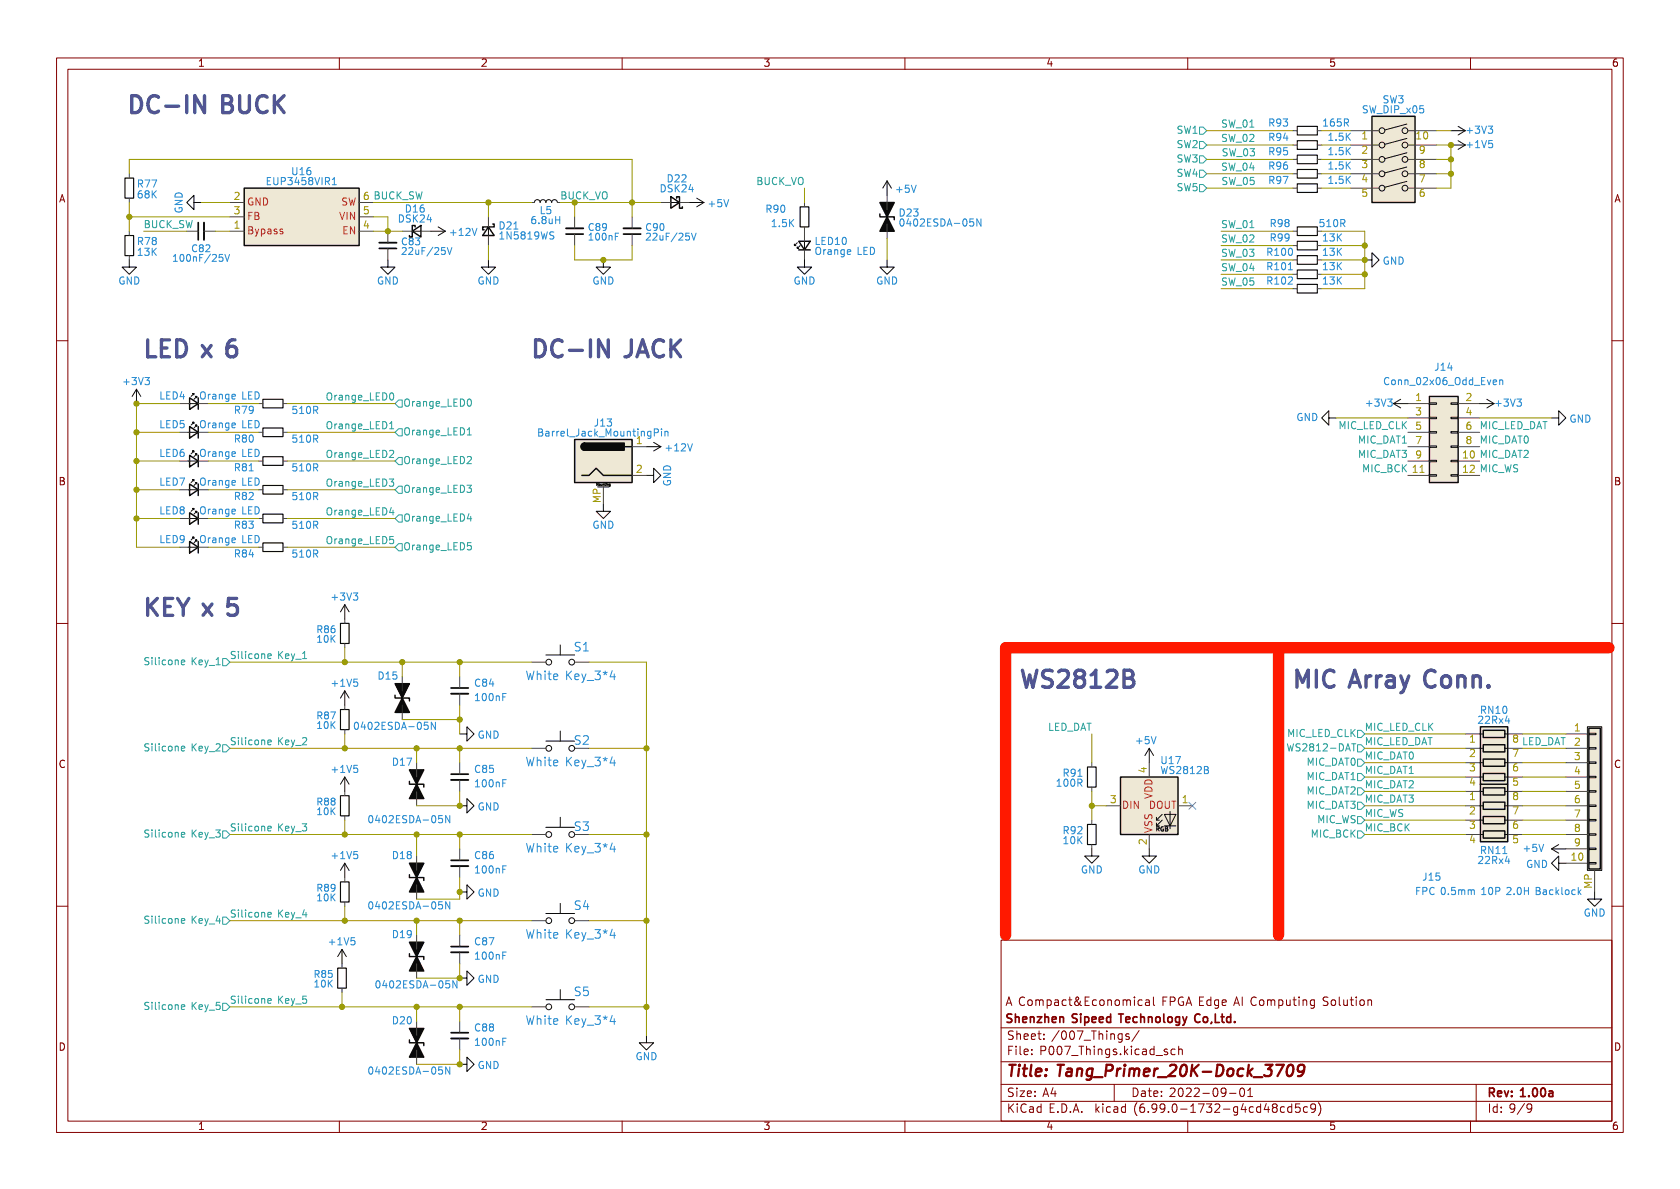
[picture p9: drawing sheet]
<svg xmlns="http://www.w3.org/2000/svg" width="297mm" height="210mm" viewBox="0 0 297 210" stroke-linecap="round" stroke-linejoin="round" font-family="sans-serif">
<g fill="none" stroke="#840000" stroke-width=".18">
<path d="M10 10.2h277v190.1h-277zM12 12.2h273v186.1h-273zM60 10.2v2M110 10.2v2M160 10.2v2M210 10.2v2M260 10.2v2M10 60.2h2M285 60.2h2M10 110.2h2M285 110.2h2M10 160.2h2"/>
<path d="M177 166.3h108v32h-108zM233.9 176.7l.9 .7-.1 .3-.2 .1-.6-.1M234.8 176.4l-.6-.1-.3 .3M235.5 176.9l.4-.1 .3 .3v.4l-.3 .3-.4-.1-.1-.2v-.4zM236.8 176.3v1.3l.2 .2M237.6 176.8l.1 .9 .3 .1 .2-.1M238.2 176.8v1M238.7 176.8h.6M238.9 176.3v1.3l.4 .2M239.8 176.3v.1M239.8 176.8v1M240.6 176.9l.3-.1 .3 .3v.4l-.3 .3-.3-.1-.2-.2v-.4z"/>
<path d="M241.9 176.9l.2-.1 .3 .1 .1 .9M241.9 176.8v1M285 160.2h2M60 198.3v2M110 198.3v2M160 198.3v2M177 194.8h108M177 191.8h108M177 187.8h108M177 181.8h108M185.8 193.4h1M186.5 192.9v1"/>
<path d="M197 191.8v3M198.4 182.8v1.2l-.3 .3-.3-.1M198.4 182.9l-.4-.1-.3 .3v.4l.1 .2h.6M199.6 182.9l-.3-.1-.3 .2 .1 .2 .5 .2v.3h-.6M201.4 182.2l-1.3 2M204.4 186.6h1.1M206.4 185.6l-.4-.1-.2 .2 .1 .2 .5 .2v.3h-.6M207.8 185.6l-.5-.1-.3 .3v.4l.2 .2h.6M208.4 185.6l.2-.1 .4 .1v.9M208.4 185v1.5M210 198.3v2M216.5 192.4l.2 .1a1.27 1.27 0 0 1-.2 1.3"/>
<path d="M216.8 193l-.3 .3M217.4 193.3h1.1M219.4 192.5l.1-.1a.81 .81 0 0 1 .6 .6 .81 .81 0 0 1-.3 .8l-.1 .1a.81 .81 0 0 1-.6-.6 .81 .81 0 0 1 .3-.8zM220.6 193.9h.9M220.6 192.8l.4-.4v1.5M223.9 195.1l-.4 1.1h1M224.2 195.7v1M225.2 195.8l-.2-.2 .2-.4 .5 .1 .1 .2-.3 .3M225.2 195.8l-.2 .3v.5l.2 .1 .5-.1 .1-.2-.1-.4-.2-.2M225.2 195.8h.3M227.1 195.8l-.4-.1-.3 .3v.4l.1 .2h.6M228.4 195.8l-.4-.1-.3 .3v.4l.1 .2h.6"/>
<path d="M228.4 195.2v1.5M229.8 195.2h-.7l-.1 .7 .2-.1h.5l.2 .3-.1 .5-.2 .1-.6-.1M231.2 195.8l-.5-.1-.2 .3v.4l.1 .2h.6M232.6 195.8l-.3 .3h-.4l-.2-.3 .2-.5 .4-.1 .2 .1a.99 .99 0 0 1-.3 1.4h-.3M233.1 195a1.72 1.72 0 0 1 0 2.3M260 198.3v2M261 191.8v6.5M269.5 195.1l-1.2 2M270.8 195.8l-.3 .3h-.2l-.3-.3 .1-.5 .4-.1 .3 .1a.99 .99 0 0 1-.4 1.4h-.3"/>
</g>
<path d="M215.9 179.8h.6M216.1 179.3v1.3l.4 .2M217.6 179.9l-.4-.1-.3 .3v.4l.1 .2h.6M217.6 179.3v1.5M218.3 180.7v.1M273.9 193h.6v.9M273.9 193.8h.6M274.5 193.3l-.6 .1" fill="none" stroke="#840000" stroke-width=".3"/>
<path d="M225.6 188.3h1.4l-1.1 2M227.8 188.5a.46 .46 0 0 1 .5-.2 .46 .46 0 0 1 .3 .4 1.15 1.15 0 0 1-.7 1.6l-.2-.1a1.54 1.54 0 0 1 .1-1.7zM230.6 189.1a.64 .64 0 0 1-1.1 .2v-.6a.64 .64 0 0 1 1.1-.2 1.47 1.47 0 0 1-.7 1.8h-.4" fill="none" stroke="#840000" stroke-width=".4"/>
<g fill="none" stroke="#0a0a0a" stroke-width=".18">
<path d="M34.3 35.8v-1.3l-1.3 1.3 1.3 1.3v-1.3h1.3M94.5 35.8a.51 .51 0 0 1 .5-.5 .51 .51 0 0 1 .5 .5 .51 .51 0 0 1 .5-.5 .51 .51 0 0 1 .5 .5 .51 .51 0 0 1 .5-.5 .51 .51 0 0 1 .5 .5 .51 .51 0 0 1 .5-.5 .51 .51 0 0 1 .6 .5M118.6 35.8h1.5M121.9 35.8h2.6M123.2 35l1.3 .8M124.5 35.8l-1.3 .8M156.8 32v2.5M156.8 37.1v2.5M156.8 32l-.7 1.3M156.8 32l.8 1.3M248.7 32.1l-3.8 1M248.7 29.5l-3.8 1.1"/>
<path d="M248.7 27l-3.8 1.1M248.7 24.5l-3.8 1M248.7 21.9l-3.8 1.1M256.5 23.1h2.6M256.5 25.6h2.6M257.8 22.3l1.3 .8M257.8 24.9l1.3 .7M259.1 23.1l-1.3 .8M259.1 25.6l-1.3 .8M22.9 46v1.2h1.2l-1.2 1.3-1.3-1.3h1.3M68.6 46v1.2h1.2l-1.2 1.3-1.3-1.3h1.3M72.9 40.9h1.5"/>
<path d="M76.2 40.9h2.5M77.5 40.1l1.2 .8M78.7 40.9l-1.2 .8M86.4 46v1.2h1.2l-1.2 1.3-1.3-1.3h1.3M86.4 40.1v1.6M106.7 46v1.2h1.2l-1.2 1.3-1.3-1.3h1.3M141 42.9l-.5 .5v-.2v.2h.2M141.5 43.4l-.5 .5v-.2v.2h.2M142.2 46v1.2h1.3l-1.3 1.3-1.2-1.3h1.2M142.2 42.4v1.8M156.8 46v1.2h1.3l-1.3 1.3-1.2-1.3h1.2M241.3 46h1.3v-1.3l1.2 1.3-1.2 1.2v-1.2"/>
<path d="M24.1 68.8l-.7 1.3M24.1 68.8v2.6M24.1 68.8l.8 1.3M33.3 71.4h1.8M33.3 76.4h1.8M34.3 74.9v-.2h-.3h.3l-.5 .5M34.3 69.8v-.2h-.3h.3l-.5 .5M34.8 75.4v-.2h-.3h.3l-.5 .5M34.8 70.4v-.3h-.3h.3l-.5 .5M114.3 79h2.5M115.6 78.2l1.2 .8M116.8 79l-1.2 .8"/>
<path d="M234.9 73.9v-1.3l-1.2 1.3 1.2 1.3v-1.3h1.3M246.4 71.4l1.2 .7M246.4 71.4h2.5M247.6 70.6l-1.2 .8M252.7 78.9h1.3v.2h-1.3zM252.7 76.3h1.3v.3h-1.3zM252.7 73.8h1.3v.2h-1.3zM252.7 71.2h1.3v.3h-1.3zM256.5 78.9h1.3v.2h-1.3zM256.5 76.3h1.3v.3h-1.3zM256.5 73.8h1.3v.2h-1.3zM256.5 71.2h1.3v.3h-1.3z"/>
<path d="M261.6 71.4h2.6M262.9 70.6l1.3 .8M264.2 71.4l-1.3 .7M274.3 73.9h1.3v-1.3l1.3 1.3-1.3 1.3v-1.3M33.3 96.8h1.8M33.3 91.7h1.8M33.3 81.5h1.8M33.3 86.6h1.8M34.3 95.2v-.2h-.3h.3l-.5 .5M34.3 90.2v-.3h-.3h.3l-.5 .5M34.3 80v-.2h-.3h.3l-.5 .5M34.3 85.1v-.3h-.3h.3l-.5 .5"/>
<path d="M34.8 95.8v-.3h-.3h.3l-.5 .5M34.8 90.7v-.3h-.3h.3l-.5 .5M34.8 80.5v-.2h-.3h.3l-.5 .5M34.8 85.6v-.3h-.3h.3l-.5 .5M105.7 86.1h2M106.7 89.1v1.3h1.2l-1.2 1.3-1.3-1.3h1.3M107.8 85.9h.1M107.8 85.6h.1M107.9 85.9l-.1 .1M107.9 85.6v.3M107.9 85.9h.1M107.9 85.8l-.1 .1"/>
<path d="M114.3 84.1h1.3v-1.3l1.2 1.3-1.2 1.2v-1.2M252.7 83.9h1.3v.3h-1.3zM252.7 81.4h1.3v.3h-1.3zM256.5 83.9h1.3v.3h-1.3zM256.5 81.4h1.3v.3h-1.3zM61 106.9v2.6M61 106.9l-.8 1.3M61 106.9l.7 1.3M96.5 115.8h5.1M99.1 114v1.8M61 122.2v2.5M61 137.4v2.5"/>
<path d="M61 137.4l-.8 1.3M61 137.4l.7 1.3M61 122.2l-.8 1.2M61 122.2l.7 1.2M71.1 122.2v2.5M73.7 137.4v2.5M81.3 129.8h1.2v-1.3l1.3 1.3-1.3 1.3v-1.3M96.5 131.1h5.1M99.1 129.3v1.8M203.2 132.3l-.8 1.3M203.2 132.3v2.6M203.2 132.3l.8 1.3"/>
<path d="M261.6 139.9h.7M261.6 129.8h.7M261.6 132.3h.7M261.6 134.9h.7M261.6 137.4h.7M266.1 139.9h.6M266.1 129.8h.6M266.1 132.3h.6M266.1 134.9h.6M266.1 137.4h.6M280.7 128.5h2.5v25.4h-2.5zM280.9 139.8h1.3v.3h-1.3z"/>
<path d="M280.9 137.3h1.3v.2h-1.3zM280.9 134.7h1.3v.3h-1.3zM280.9 132.2h1.3v.3h-1.3zM280.9 129.7h1.3v.2h-1.3zM61 152.6l-.8 1.3M61 152.6v2.6M61 152.6l.7 1.3M73.7 153.9v2.6M81.3 142.5h1.2v-1.3l1.3 1.3-1.3 1.3v-1.3M81.3 157.7h1.2v-1.2l1.3 1.2-1.3 1.3v-1.3M96.5 146.3h5.1M99.1 144.5v1.8"/>
<path d="M99.1 159.8v1.7M193 150.1v1.3h1.3l-1.3 1.2-1.2-1.2h1.2M203.2 150.1v1.3h1.3l-1.3 1.2-1.3-1.2h1.3M204.5 145h.5M205.5 145l-1 1v-.5M205.5 144l-1 1v-.5M205.9 144h2l-1 2zM205.9 146h2M206.9 143.5v3.1M261.6 142.5h.7M261.6 145h.7M261.6 147.6h.7"/>
<path d="M266.1 142.5h.6M266.1 145h.6M266.1 147.6h.6M274.3 150.1l1.3 .8M274.3 150.1h2.6M275.6 152.6v-1.2l-1.3 1.2 1.3 1.3v-1.3h1.3M275.6 149.3l-1.3 .8M280.9 152.5h1.3v.3h-1.3zM280.9 150h1.3v.2h-1.3zM280.9 147.4h1.3v.3h-1.3zM280.9 144.9h1.3v.3h-1.3zM280.9 142.4h1.3v.2h-1.3z"/>
<path d="M281.9 157.7v1.3h1.3l-1.3 1.3-1.2-1.3h1.2M60.5 167.9l-.8 1.3M60.5 167.9v2.5M60.5 167.9l.7 1.3M73.7 167.9v2.5M81.3 173h1.2v-1.3l1.3 1.3-1.3 1.2v-1.2M96.5 161.5h5.1M96.5 176.8h5.1M99.1 175v1.8M73.7 183.1v2.6M81.3 188.2h1.2v-1.3l1.3 1.3-1.3 1.3v-1.3M114.3 183.1v1.3h1.3l-1.3 1.3-1.3-1.3h1.3"/>
<circle cx="244.3" cy="33.3" r=".51"/>
<circle cx="244.3" cy="28.2" r=".51"/>
<circle cx="244.3" cy="30.7" r=".51"/>
<circle cx="244.3" cy="23.1" r=".51"/>
<circle cx="244.3" cy="25.6" r=".51"/>
<circle cx="248.4" cy="25.6" r=".51"/>
<circle cx="248.4" cy="23.1" r=".51"/>
<circle cx="248.4" cy="28.2" r=".51"/>
<circle cx="248.4" cy="30.7" r=".51"/>
<circle cx="248.4" cy="33.3" r=".51"/>
<circle cx="97" cy="117.1" r=".51"/>
<circle cx="101.1" cy="117.1" r=".51"/>
<circle cx="97" cy="132.3" r=".51"/>
<circle cx="101.1" cy="132.3" r=".51"/>
<circle cx="97" cy="147.6" r=".51"/>
<circle cx="101.1" cy="147.6" r=".51"/>
<circle cx="97" cy="178" r=".51"/>
<circle cx="97" cy="162.8" r=".51"/>
<circle cx="101.1" cy="162.8" r=".51"/>
<circle cx="101.1" cy="178" r=".51"/>
</g>
<g fill="none" stroke="#0a0a0a" stroke-width=".25">
<path d="M43.2 33.3h20.3v10.1h-20.3zM87.1 39.6h.3v.5h-2.1v.5h.3M118.6 34.8l1.5 1-1.5 1zM119.6 35v-.2h.5v2h.5v-.2M155.6 37.8v.5h2.5v.6M242.6 20.6h7.6v15.2h-7.6zM72.9 40.9l1.5-1v2zM73.4 40.1v-.2h-.5v2h-.5v-.2M86.4 40.1l1 1.6h-2.1zM141.2 42.7h2.1l-1.1 1.5zM141.2 44.2h2.1M33.5 75.4l1.6 1-1.6 1.1z"/>
<path d="M33.5 70.4l1.6 1-1.6 1zM35.1 70.4v2M35.1 75.4v2.1M101.6 77.7h10.2v7.6h-10.2zM103.4 78.4a.64 .64 0 0 0-.7 .6 .64 .64 0 0 0 .7 .6M110.5 79h1.3M252.7 70.1h5.1v15.2h-5.1zM33.5 95.8l1.6 1-1.6 1zM33.5 90.7l1.6 1-1.6 1zM33.5 80.5l1.6 1-1.6 1zM33.5 85.6l1.6 1-1.6 1zM35.1 80.5v2"/>
<path d="M35.1 85.6v2M35.1 90.7v2M35.1 95.8v2M102.9 84.1h1.2l1.3-1.3 1.3 1.3h5.1M69.8 122.9v.5h2.6v.5M72.4 138.2v.5h2.5v.5M198.1 137.4h10.2v10.2h-10.2zM261.7 138.7h4.9v10.1h-4.9zM261.7 128.5h4.9v10.2h-4.9zM262.3 139.3h3.8v1.3h-3.8zM262.3 129.2h3.8v1.2h-3.8zM262.3 131.7h3.8v1.3h-3.8z"/>
<path d="M262.3 134.2h3.8v1.3h-3.8zM262.3 136.8h3.8v1.2h-3.8zM280.9 128.8h2.1v24.9h-2.1zM72.4 154.7v.5h2.5v.5M262.3 141.9h3.8v1.2h-3.8zM262.3 144.4h3.8v1.3h-3.8zM262.3 146.9h3.8v1.3h-3.8zM72.4 168.7v.5h2.5v.5M72.4 183.9v.5h2.5v.5"/>
</g>
<g fill="none" stroke="#493f36" stroke-width=".18">
<path d="M22.9 30.7v.8M22.9 35v.8M40.6 35.8h2.6M40.6 38.3h2.6M63.5 35.8h2.5M63.5 38.3h2.5M86.4 38.3v1.8M94 35.8h.5M98.6 35.8h.5M101.6 38.3v2.1M111.8 38.3v2.1M116.8 35.8h1.8"/>
<path d="M120.1 35.8h1.8M142.2 35.8v.8M156.8 34.5v2.6M156.8 39.6v2.6M228.6 23.1h.8M228.6 25.6h.8M228.6 28.2h.8M228.6 30.7h.8M228.6 33.3h.8M232.9 23.1h.8M232.9 25.6h.8M232.9 28.2h.8"/>
<path d="M232.9 30.7h.8M232.9 33.3h.8M238.8 23.1h5M238.8 25.6h5M238.8 28.2h5M238.8 30.7h5M238.8 33.3h5M248.9 23.1h5.1M248.9 25.6h5.1M248.9 28.2h5.1M248.9 30.7h5.1M248.9 33.3h5.1"/>
<path d="M22.9 40.9v.8M22.9 45.2v.8M33 40.9h2.1M36.1 40.9h2M40.6 40.9h2.6M63.5 40.9h2.5M68.6 40.9v2M68.6 43.9v2.1M71.1 40.9h1.8M74.4 40.9h1.8M86.4 41.7v1.7M101.6 41.4v2"/>
<path d="M111.8 41.4v2M142.2 40.1v2.6M142.2 44.2v1.8M228.6 48.5h.8M228.6 40.9h.8M228.6 46h.8M228.6 43.4h.8M228.6 51h.8M232.9 48.5h.8M232.9 46h.8M232.9 43.4h.8M232.9 51h.8"/>
<path d="M31.7 71.4h1.8M31.7 76.4h1.8M45.7 71.4h.8M45.7 76.4h.8M50 71.4h.8M50 76.4h.8M111.8 79h2.5M248.9 71.4h3.8M248.9 73.9h3.8M248.9 76.4h3.8M248.9 79h3.8M257.8 71.4h3.8"/>
<path d="M257.8 73.9h3.8M257.8 76.4h3.8M257.8 79h3.8M31.7 96.8h1.8M31.7 81.5h1.8M31.7 91.7h1.8M31.7 86.6h1.8M45.7 96.8h.8M45.7 81.5h.8M45.7 91.7h.8M45.7 86.6h.8M50 96.8h.8"/>
<path d="M50 81.5h.8M50 91.7h.8M50 86.6h.8M106.7 86.1v3M111.8 84.1h2.5M248.9 81.5h3.8M248.9 84.1h3.8M257.8 81.5h3.8M257.8 84.1h3.8M61 109.5v.7M61 113.8v.7M71.1 119.6v2.6"/>
<path d="M81.3 119.6v2.1M94 117.1h2.5M101.6 117.1h2.5M61 124.7v.8M61 129v.8M61 139.9v.8M71.1 124.7v2.5M73.7 134.9v2.5M73.7 139.9v2.6M81.3 122.7v2M81.3 134.9v2M81.3 137.9v2"/>
<path d="M94 132.3h2.5M193 134.9v.7M193 139.2v.7M203.2 134.9v2.5M259.1 132.3h2.5M259.1 129.8h2.5M259.1 134.9h2.5M259.1 137.4h2.5M259.1 139.9h2.5M266.7 132.3h2.5M266.7 129.8h2.5M266.7 134.9h2.5"/>
<path d="M266.7 137.4h2.5M266.7 139.9h2.5M276.9 132.3h4M276.9 129.8h4M276.9 134.9h4M276.9 137.4h4M276.9 139.9h4M61 144.3v.7M61 155.2v.8M61 159.5v.8M73.7 151.4v2.5M73.7 156.5v2.5"/>
<path d="M81.3 150.1v2M81.3 153.2v2M94 147.6h2.5M193 145v.8M193 149.3v.8M195.6 142.5h2.5M203.2 147.6v2.5M208.3 142.5h2.5M259.1 147.6h2.5M259.1 142.5h2.5M259.1 145h2.5M266.7 147.6h2.5"/>
<path d="M266.7 142.5h2.5M266.7 145h2.5M276.9 147.6h4M276.9 152.6h4M276.9 142.5h4M276.9 145h4M276.9 150.1h4M281.9 153.9v3.8M60.5 170.4v.8M60.5 174.7v.8M73.7 165.3v2.6M73.7 170.4v2.6"/>
<path d="M81.3 165.3v2.1M81.3 168.4v2M94 162.8h2.5M94 178h2.5M101.6 162.8h2.5M101.6 178h2.5M73.7 180.6v2.5M73.7 185.7v2.5M81.3 180.6v2M81.3 183.6v2.1"/>
</g>
<g fill="none" stroke="#0a0a0a" stroke-width=".2">
<path d="M22.1 31.5h1.5v3.5h-1.5zM141.5 36.6h1.5v3.5h-1.5zM229.4 30h3.5v1.5h-3.5zM229.4 32.5h3.5v1.5h-3.5zM229.4 24.9h3.5v1.5h-3.5zM229.4 22.3h3.5v1.6h-3.5zM229.4 27.4h3.5v1.6h-3.5zM22.1 41.7h1.5v3.5h-1.5zM229.4 47.7h3.5v1.6h-3.5zM229.4 40.1h3.5v1.6h-3.5zM229.4 45.2h3.5v1.5h-3.5zM229.4 42.7h3.5v1.5h-3.5z"/>
<path d="M229.4 50.3h3.5v1.5h-3.5zM46.5 70.6h3.5v1.5h-3.5zM46.5 75.7h3.5v1.5h-3.5zM46.5 80.8h3.5v1.5h-3.5zM46.5 90.9h3.5v1.6h-3.5zM46.5 85.8h3.5v1.6h-3.5zM46.5 96h3.5v1.5h-3.5zM60.2 110.2h1.5v3.6h-1.5zM60.2 125.5h1.5v3.5h-1.5zM192.3 135.6h1.5v3.6h-1.5zM60.2 140.7h1.5v3.6h-1.5zM60.2 156h1.5v3.5h-1.5z"/>
<path d="M192.3 145.8h1.5v3.5h-1.5zM59.7 171.2h1.5v3.5h-1.5z"/>
</g>
<g fill="none" stroke="#268bd2" stroke-width=".18">
<path d="M58.8 32.7h.7M159.2 39v.7l.3 .3M172.7 38.7l.7 1.3v-1.3M30.7 46.2h.7M31 45l-.3 .3M40.6 45l-.4 1.2M71.8 44.3l-.7 .7h.7M79.9 43.8l-.4 1.2M114.9 41.8l-.6 .7h.7M123.1 41.2l-.4 1.3M95.2 76.4h.5M95.7 75.8h-.5v1.3h.5"/>
<path d="M117 75.8v.2M117 76.3v.8M117.6 76.3v.8M117.6 76.4l.1-.1h.3l.1 .8M265.2 67.2v.8M265.2 67.3l.1-.1h.3l.1 .8M107.9 119.7h.9M108.6 119.2v1M63.1 127.7a.68 .68 0 0 0-.5 .6 .68 .68 0 0 0 .5 .7M76.3 127.7l.7 1.3v-1.3M107.9 134.9h.9M108.6 134.4v1"/>
<path d="M65.6 159.5a.68 .68 0 0 0-.4 .6 .68 .68 0 0 0 .4 .6M65.6 144.2a.68 .68 0 0 0-.4 .7 .68 .68 0 0 0 .4 .6M78.8 159.5l.7 1.2v-1.2M78.8 144.2l.7 1.3v-1.3M107.9 150.2h.9M108.6 149.7v1M250.5 157.5h.4M251.1 156.9h-.6v1.3M251.6 157.6h.5M252.1 156.9h-.5v1.3M278.5 157.4l-.4-.1-.2 .3 .1 .5h.5M279.1 156.9v1.3"/>
<path d="M279.2 157.7l.3 .5M279.5 157.3l-.4 .5M66.9 173.4a.68 .68 0 0 0-.5 .7 .68 .68 0 0 0 .5 .6M80.1 173.4l.7 1.3v-1.3M107.9 165.4h.9M108.6 164.9v1M65.6 188.7a.68 .68 0 0 0-.4 .6 .68 .68 0 0 0 .4 .6M78.8 188.7l.7 1.2v-1.2M107.9 180.6h.9M108.6 180.1v1"/>
</g>
<path d="M36.1 39.4v3M67.1 42.9h3M100.1 40.4h3M110.2 40.4h3.1M79.8 122.7h3M79.8 137.9h3M79.8 153.2h3M79.8 168.4h3M79.8 183.6h3" fill="none" stroke="#0a0a0a" stroke-width=".33"/>
<path d="M35.1 39.4v3M67.1 43.9h3M100.1 41.4h3M110.2 41.4h3.1M79.8 121.7h3M79.8 136.9h3M79.8 152.1h3M79.8 167.4h3M79.8 182.6h3" fill="none" stroke="#0a0a0a" stroke-width=".3"/>
<g fill="#0a0a0a" stroke="#0a0a0a" stroke-width=".25">
<path d="M73.7 155.2l1.2 2.5h-2.5z"/>
<path d="M72.4 152.6h2.5l-1.2 2.6z"/>
<path d="M73.7 138.7l1.2 2.5h-2.5z"/>
<path d="M72.4 136.1h2.5l-1.2 2.6z"/>
<path d="M102.9 78.6l.5-.2v1.2a.63 .63 0 0 1-.6-.3 .63 .63 0 0 1 .1-.7z"/>
<path d="M103.4 78.4h7v1.2h-7z"/>
<path d="M73.7 169.2l1.2 2.5h-2.5z"/>
<path d="M72.4 166.6h2.5l-1.2 2.6z"/>
<path d="M156.8 38.3l1.3 2.6h-2.5z"/>
<path d="M155.6 35.8h2.5l-1.3 2.5z"/>
<path d="M73.7 184.4l1.2 2.5h-2.5z"/>
<path d="M72.4 181.9h2.5l-1.2 2.5z"/>
<path d="M71.1 123.4l1.3 2.6h-2.6z"/>
<path d="M69.8 120.9h2.6l-1.3 2.5z"/>
</g>
<g fill="#eee8d5" stroke="#eee8d5" stroke-width=".18">
<path d="M242.6 20.6h7.6v15.2h-7.6z"/>
<path d="M252.7 70.1h5.1v15.2h-5.1z"/>
<path d="M101.6 77.7h10.2v7.6h-10.2z"/>
<path d="M280.9 128.8h2.1v24.9h-2.1z"/>
<path d="M261.7 138.7h4.9v10.1h-4.9z"/>
<path d="M198.1 137.4h10.2v10.2h-10.2z"/>
<path d="M261.7 128.5h4.9v10.2h-4.9z"/>
<path d="M43.2 33.3h20.3v10.1h-20.3z"/>
</g>
<g fill="none" stroke="#2aa198" stroke-width=".18">
<path d="M212.1 32.6h.6l.7 .7-.7 .6h-.6zM212.1 22.5h.6l.7 .6-.7 .6h-.6zM212.1 27.6h.6l.7 .6-.7 .6h-.6zM212.1 30.1h.6l.7 .6-.7 .7h-.6zM212.1 25h.6l.7 .6-.7 .7h-.6zM70.5 75.8h.6v1.3h-.6l-.7-.7zM70.5 70.7h.6v1.3h-.6l-.7-.6zM82.6 76.9h.7M82.9 75.8l.1-.2v1.3M83.2 70.6l.1 .4-.1 .8M69.8 96.8l.7-.7h.6v1.3h-.6zM70.5 86h.6v1.2h-.6l-.7-.6z"/>
<path d="M70.5 91.1h.6v1.2h-.6l-.7-.6zM70.5 80.9h.6v1.3h-.6l-.7-.7zM82.6 85.8h.7l-.4 .5M82.6 91.7h.8M82.7 96h.6M83.1 96.4l.2 .3v.3l-.2 .2M83.1 80.7l.2 .3v.3l-.7 .7h.7M83.1 86.3l.2 .2v.3l-.2 .3M83.2 91.3v.9M25.6 117.5h.6M26.3 116.3h-.5l-.2 .2 .1 .3 .5 .2M38.2 117.6h.7"/>
<path d="M39.4 116.5h.6l.6 .6-.6 .6h-.6zM52.3 116.6h1M53.5 116.5h.7M53.5 115.6l.4-.4v1.3M25.6 132.7h.6M26.3 131.6l-.5-.1-.2 .3 .1 .3 .5 .2M38.2 132.8h.7M38.9 131.6v.5M39.4 131.7h.6l.6 .6-.6 .7h-.6zM52.3 131.8h1M53.5 130.6l.5-.2 .2 .4-.8 .9h.8M227.6 131.5l.3 1.3 .3-.9 .2 .9"/>
<path d="M240 134.2h.7l.6 .7-.6 .6h-.7zM240 136.8h.7l.6 .6-.6 .6h-.7zM240 129.2h.7l.6 .6-.6 .6h-.7zM240 139.3h.7l.6 .6-.6 .7h-.7zM240 131.7h.7l.6 .6-.6 .7h-.7zM25.6 148h.6M26.3 146.8h-.5l-.2 .2 .1 .3 .5 .2M39.4 146.9h.6l.6 .7-.6 .6h-.6zM52.3 147.1h1M53.4 145.7h.8l-.4 .5 .4 .1v.5l-.2 .1-.6-.1M240 141.9h.7l.6 .6-.6 .6h-.7zM240 144.4h.7l.6 .6-.6 .7h-.7z"/>
<path d="M240 146.9h.7l.6 .7-.6 .6h-.7zM25.6 178.5h.6M25.6 163.2h.6M26.3 177.3l-.5-.1-.2 .3 .1 .3 .5 .2M26.3 162.1l-.5-.1-.2 .2 .1 .3 .5 .2M38.2 162.9h.8M38.9 177.8v.6M39.4 177.4h.6l.6 .6-.6 .7h-.6zM39.4 162.2h.6l.6 .6-.6 .6h-.6zM52.3 177.5h1M52.3 162.3h1M53.8 160.9l-.3 .9h.8"/>
<path d="M54.1 161.3v.9M54.2 176.2h-.6l-.1 .6 .2-.2 .4 .1 .1 .2v.4l-.2 .1-.5-.1"/>
</g>
<path d="M24.9 17.6l-.4-.5-.5-.2h-.7v3h.7l.5-.1 .4-.6M119 61.4l1.3 1.7M120.3 60.1l-1.7 1.7M263.2 121.2l.1 .2-.1 .1M263.2 121.2l-.2 .2 .2 .1M263.2 121.2v.3" fill="none" stroke="#515593" stroke-width=".6"/>
<path d="M226.1 114.5v50.8M284.5 114.5h-106.7v50.8" fill="none" stroke="#ff1900" stroke-width="2"/>
<g fill="none" stroke="#990" stroke-width=".18">
<path d="M22.9 30.7v-2.5h88.9v10.1M22.9 35.8v5.1M22.9 38.3h17.7M35.6 35.8h5M66 35.8h28M66 38.3h2.6v2.6M86.4 35.8v2.5M116.8 35.8h-15.2v2.5M142.2 33.3v2.5M213.4 28.2h15.2M213.4 33.3h15.2M213.4 30.7h15.2"/>
<path d="M213.4 25.6h15.2M213.4 23.1h15.2M233.7 28.2h5.1M233.7 33.3h5.1M233.7 30.7h5.1M233.7 25.6h5.1M233.7 23.1h5.1M254 28.2h2.5M254 25.6h2.5v7.7h-2.5M254 30.7h2.5M254 23.1h2.5M25.4 40.9h7.6"/>
<path d="M38.1 40.9h2.5M66 40.9h5.1M86.4 43.4v2.6M101.6 43.4v2.6h10.2v-2.6M156.8 42.2v3.8M215.9 40.9h12.7M215.9 48.5h12.7M215.9 46h12.7M215.9 43.4h12.7M215.9 51h12.7M233.7 40.9h7.6v10.1h-7.6M233.7 48.5h7.6"/>
<path d="M233.7 46h7.6M233.7 43.4h7.6M24.1 76.4h7.6M31.7 71.4h-7.6v25.4h7.6M36.8 76.4h8.9M36.8 71.4h8.9M50.8 76.4h19M50.8 71.4h19M236.2 73.9h12.7M261.6 73.9h12.7M24.1 91.7h7.6M24.1 86.6h7.6"/>
<path d="M24.1 81.5h7.6M36.8 96.8h8.9M36.8 91.7h8.9M36.8 86.6h8.9M36.8 81.5h8.9M50.8 96.8h19M50.8 91.7h19M50.8 86.6h19M50.8 81.5h19M40.6 117.1h53.4M61 114.5v2.6M71.1 117.1v2.5"/>
<path d="M81.3 117.1v2.5M104.1 117.1h10.2v66M40.6 132.3h53.4M61 129.8v2.5M71.1 127.2h10.2M73.7 132.3v2.6M81.3 139.9v2.6h-7.6M81.3 124.7v5.1M81.3 132.3v2.6M104.1 132.3h10.2M193 129.8v5.1M193 139.9v5.1"/>
<path d="M241.3 132.3h17.8M241.3 139.9h17.8M241.3 129.8h17.8M241.3 134.9h17.8M241.3 137.4h17.8M269.2 132.3h7.7M269.2 139.9h7.7M269.2 129.8h7.7M269.2 134.9h7.7M269.2 137.4h7.7M40.6 147.6h53.4M61 145v2.6"/>
<path d="M73.7 147.6v3.8M81.3 147.6v2.5M81.3 155.2v3.8h-7.6M104.1 147.6h10.2M193 142.5h2.6M241.3 147.6h17.8M241.3 142.5h17.8M241.3 145h17.8M269.2 147.6h7.7M269.2 142.5h7.7M269.2 145h7.7M40.6 162.8h53.4"/>
<path d="M40.6 178h53.4M60.5 175.5v2.5M61 160.3v2.5M73.7 162.8v2.5M73.7 178v2.6M81.3 162.8v2.5M81.3 170.4v2.6h-7.6M81.3 178v2.6M104.1 162.8h10.2M104.1 178h10.2M81.3 185.7v2.5h-7.6"/>
</g>
<path d="M210.2 141.9l1.2 1.2M211.4 141.9l-1.2 1.2" fill="none" stroke="#6c71c4" stroke-width=".18"/>
<g fill="#859900" stroke="#859900" stroke-width=".18">
<circle cx="71.1" cy="117.1" r=".46"/>
<circle cx="81.3" cy="127.2" r=".46"/>
<circle cx="81.3" cy="117.1" r=".46"/>
<circle cx="81.3" cy="132.3" r=".46"/>
<circle cx="81.3" cy="142.5" r=".46"/>
<circle cx="114.3" cy="147.6" r=".46"/>
<circle cx="114.3" cy="132.3" r=".46"/>
<circle cx="111.8" cy="35.8" r=".46"/>
<circle cx="106.7" cy="46" r=".46"/>
<circle cx="68.6" cy="40.9" r=".46"/>
<circle cx="86.4" cy="35.8" r=".46"/>
<circle cx="81.3" cy="157.7" r=".46"/>
<circle cx="60.5" cy="178" r=".46"/>
<circle cx="73.7" cy="178" r=".46"/>
<circle cx="81.3" cy="173" r=".46"/>
<circle cx="61" cy="162.8" r=".46"/>
<circle cx="73.7" cy="162.8" r=".46"/>
<circle cx="81.3" cy="162.8" r=".46"/>
<circle cx="24.1" cy="86.6" r=".46"/>
<circle cx="24.1" cy="91.7" r=".46"/>
<circle cx="81.3" cy="147.6" r=".46"/>
<circle cx="114.3" cy="162.8" r=".46"/>
<circle cx="114.3" cy="178" r=".46"/>
<circle cx="81.3" cy="188.2" r=".46"/>
<circle cx="81.3" cy="178" r=".46"/>
<circle cx="73.7" cy="147.6" r=".46"/>
<circle cx="73.7" cy="132.3" r=".46"/>
<circle cx="61" cy="147.6" r=".46"/>
<circle cx="61" cy="117.1" r=".46"/>
<circle cx="61" cy="132.3" r=".46"/>
<circle cx="24.1" cy="81.5" r=".46"/>
<circle cx="24.1" cy="76.4" r=".46"/>
<circle cx="24.1" cy="71.4" r=".46"/>
<circle cx="22.9" cy="38.3" r=".46"/>
<circle cx="241.3" cy="48.5" r=".46"/>
<circle cx="193" cy="142.5" r=".46"/>
<circle cx="256.5" cy="30.7" r=".46"/>
<circle cx="256.5" cy="28.2" r=".46"/>
<circle cx="256.5" cy="25.6" r=".46"/>
<circle cx="241.3" cy="46" r=".46"/>
<circle cx="241.3" cy="43.4" r=".46"/>
</g>
<g font-size="4.2" fill="#515593">
<text x="26" y="20.6">DC-IN BUCK</text>
<text x="25.4" y="63.7">LED x 6</text>
<text x="94" y="63.7">DC-IN JACK</text>
<text x="25.4" y="109.5">KEY x 5</text>
<text x="180.3" y="122.2">WS2812B</text>
<text x="228.6" y="122.2">MIC Array Conn.</text>
</g>
<text font-size="2.8" fill="#840000" x="178" y="190.6">Title: Tang_Primer_20K-Dock_3709</text>
<g font-size="2.1" fill="#268bd2">
<text x="101.6" y="115.3">S1</text>
<text x="93.7" y="120.4">White Key_3*4</text>
<text x="101.6" y="131.8">S2</text>
<text x="93.7" y="135.6">White Key_3*4</text>
<text x="101.6" y="147.1">S3</text>
<text x="93.7" y="150.9">White Key_3*4</text>
<text x="101.6" y="161">S4</text>
<text x="93.7" y="166.1">White Key_3*4</text>
<text x="101.6" y="176.3">S5</text>
<text x="93.7" y="181.4">White Key_3*4</text>
</g>
<g font-size="2.1" fill="#840000">
<text x="177.8" y="178">A Compact&amp;Economical FPGA Edge AI Computing Solution</text>
<text x="177.8" y="181">Shenzhen Sipeed Technology Co,Ltd.</text>
<text x="178" y="184">Sheet: /007_Things/</text>
<text x="178" y="186.7">File: P007_Things.kicad_sch</text>
<text x="178" y="196.9">KiCad E.D.A. kicad (6.99.0-1732-g4cd48cd5c9)</text>
<text x="178" y="194.1">Size: A4</text>
<text x="200" y="194.1">Date: 2022-09-01</text>
<text x="263" y="194.1">Rev: 1.00a</text>
<text x="263" y="196.9">Id: 9/9</text>
</g>
<g font-size="1.8" fill="#840000">
<text x="35" y="11.9">1</text>
<text x="85" y="11.9">2</text>
<text x="135" y="11.9">3</text>
<text x="185" y="11.9">4</text>
<text x="235" y="11.9">5</text>
<text x="285" y="11.9">6</text>
<text x="10.3" y="35.9">A</text>
<text x="285.3" y="35.9">A</text>
<text x="10.3" y="85.9">B</text>
<text x="285.3" y="85.9">B</text>
<text x="10.3" y="135.9">C</text>
<text x="285.3" y="135.9">C</text>
<text x="10.3" y="185.9">D</text>
<text x="285.3" y="185.9">D</text>
<text x="35" y="199.9">1</text>
<text x="85" y="199.9">2</text>
<text x="135" y="199.9">3</text>
<text x="185" y="199.9">4</text>
<text x="235" y="199.9">5</text>
<text x="285" y="199.9">6</text>
</g>
<g font-size="1.8" fill="#2aa198">
<text x="208.1" y="23.7">SW1</text>
<text x="215.9" y="22.8">SW_01</text>
<text x="208.1" y="28.8">SW3</text>
<text x="208.1" y="26.3">SW2</text>
<text x="215.9" y="25.3">SW_02</text>
<text x="216" y="27.8">SW_03</text>
<text x="64.3" y="35.6">6 BUCK_SW</text>
<text x="133.6" y="32.9">BUCK_VO</text>
<text x="208.1" y="33.9">SW5</text>
<text x="208.1" y="31.4">SW4</text>
<text x="215.9" y="30.4">SW_04</text>
<text x="216" y="32.9">SW_05</text>
<text x="25.4" y="40.5">BUCK_SW</text>
<text x="215.9" y="40.5">SW_01</text>
<text x="215.9" y="45.6">SW_03</text>
<text x="215.9" y="43.1">SW_02</text>
<text x="215.9" y="48.2">SW_04</text>
<text x="215.9" y="50.7">SW_05</text>
<text x="58.2" y="71">Orange_LED0</text>
<text x="58.2" y="76.1">Orange_LED1</text>
<text x="71.3" y="77.1">Orange_LED1</text>
<text x="71.3" y="72">Orange_LED0</text>
<text x="236.5" y="76.1">MIC_LED_CLK</text>
<text x="261.6" y="76.1">MIC_LED_DAT</text>
<text x="58.2" y="81.2">Orange_LED2</text>
<text x="71.3" y="82.2">Orange_LED2</text>
<text x="240.1" y="78.6">MIC_DAT1</text>
<text x="240.1" y="81.2">MIC_DAT3</text>
<text x="240.9" y="83.7">MIC_BCK 11</text>
<text x="258.7" y="81.3">10 MIC_DAT2</text>
<text x="258.7" y="83.8">12 MIC_WS</text>
<text x="261.6" y="78.6">MIC_DAT0</text>
<text x="58.2" y="86.3">Orange_LED3</text>
<text x="71.3" y="87.2">Orange_LED3</text>
<text x="58.2" y="91.3">Orange_LED4</text>
<text x="71.3" y="92.3">Orange_LED4</text>
<text x="58.2" y="96.4">Orange_LED5</text>
<text x="71.3" y="97.4">Orange_LED5</text>
<text x="26.7" y="117.7">Silicone Key_1</text>
<text x="40.6" y="116.7">Silicone Key_1</text>
<text x="40.6" y="132">Silicone Key_2</text>
<text x="184.9" y="129.4">LED_DAT</text>
<text x="227.5" y="130.4">MIC_LED_CLK</text>
<text x="241.3" y="129.4">MIC_LED_CLK</text>
<text x="241.3" y="132">MIC_LED_DAT</text>
<text x="268.7" y="132">LED_DAT</text>
<text x="26.7" y="133">Silicone Key_2</text>
<text x="228.8" y="133">WS2812-DAT</text>
<text x="231" y="135.5">MIC_DAT0</text>
<text x="241.3" y="134.5">MIC_DAT0</text>
<text x="241.3" y="137.1">MIC_DAT1</text>
<text x="231" y="143.1">MIC_DAT3</text>
<text x="231" y="138">MIC_DAT1</text>
<text x="231" y="140.6">MIC_DAT2</text>
<text x="241.3" y="142.1">MIC_DAT3</text>
<text x="241.3" y="139.6">MIC_DAT2</text>
<text x="26.7" y="148.2">Silicone Key_3</text>
<text x="40.6" y="147.2">Silicone Key_3</text>
<text x="231.8" y="148.2">MIC_BCK</text>
<text x="232.8" y="145.7">MIC_WS</text>
<text x="241.3" y="144.7">MIC_WS</text>
<text x="241.3" y="147.2">MIC_BCK</text>
<text x="26.7" y="163.4">Silicone Key_4</text>
<text x="40.6" y="162.5">Silicone Key_4</text>
<text x="26.7" y="178.7">Silicone Key_5</text>
<text x="40.6" y="177.7">Silicone Key_5</text>
</g>
<g font-size="1.8" fill="#268bd2">
<text x="224.4" y="22.5">R93</text>
<text x="234.1" y="22.5">165R</text>
<text x="241" y="20.1">SW_DIP_x05</text>
<text x="244.5" y="18.4">SW3</text>
<text x="259.5" y="23.7">+3V3</text>
<text x="224.4" y="25">R94</text>
<text x="224.4" y="27.6">R95</text>
<text x="235" y="25">1.5K</text>
<text x="235" y="27.5">1.5K</text>
<text x="259.5" y="26.3">+1V5</text>
<text x="24.4" y="33.3">R77</text>
<text x="24.4" y="35.2">68K</text>
<text x="47.6" y="32.8">EUP3458VIR1</text>
<text x="51.7" y="31.1">U16</text>
<text x="116.8" y="34.1">DSK24</text>
<text x="118.1" y="32.3">D22</text>
<text x="158.6" y="34.2">+5V</text>
<text x="224.4" y="30.1">R96</text>
<text x="224.4" y="32.6">R97</text>
<text x="235" y="30.1">1.5K</text>
<text x="235" y="32.6">1.5K</text>
<text x="32.4" y="37.8" transform="rotate(-90 32.4 37.8)">GND</text>
<text x="70.6" y="39.4">DSK24</text>
<text x="71.8" y="37.7">D16</text>
<text x="79.8" y="41.8">+12V</text>
<text x="88.4" y="40.7">D21</text>
<text x="94.1" y="39.7">6.8uH</text>
<text x="95.5" y="38">L5</text>
<text x="125.4" y="36.7">+5V</text>
<text x="135.5" y="37.7">R90</text>
<text x="136.6" y="40.3">1.5K</text>
<text x="159.1" y="38.4">D23</text>
<text x="160" y="40.2">0402ESDA-05N</text>
<text x="224.7" y="40.3">R98</text>
<text x="233.5" y="40.3">510R</text>
<text x="24.4" y="43.4">R78</text>
<text x="24.4" y="45.3">13K</text>
<text x="88.6" y="42.4">1N5819WS</text>
<text x="144.2" y="43.4">LED10</text>
<text x="144.3" y="45.2">Orange LED</text>
<text x="224.2" y="47.9">R101</text>
<text x="224.2" y="45.3">R100</text>
<text x="224.7" y="42.8">R99</text>
<text x="234" y="47.9">13K</text>
<text x="234" y="45.3">13K</text>
<text x="234" y="42.8">13K</text>
<text x="244.4" y="46.9">GND</text>
<text x="20.9" y="50.4">GND</text>
<text x="66.6" y="50.4">GND</text>
<text x="84.4" y="50.4">GND</text>
<text x="104.7" y="50.4">GND</text>
<text x="140.3" y="50.4">GND</text>
<text x="154.9" y="50.4">GND</text>
<text x="224.2" y="50.4">R102</text>
<text x="234" y="50.4">13K</text>
<text x="253.8" y="65.7">J14</text>
<text x="22" y="68.2">+3V3</text>
<text x="28.2" y="70.7">LED4</text>
<text x="35.5" y="70.7">Orange LED</text>
<text x="245.2" y="68.2">Conn_02x06_Odd_Even</text>
<text x="28.2" y="75.8">LED5</text>
<text x="35.5" y="75.8">Orange LED</text>
<text x="41.6" y="73.3">R79</text>
<text x="51.9" y="73.3">510R</text>
<text x="95.8" y="77.3">Barrel_Jack_MountingPin</text>
<text x="105.2" y="75.5">J13</text>
<text x="229.2" y="74.5">GND</text>
<text x="241.8" y="72">+3V3</text>
<text x="264.6" y="72">+3V3</text>
<text x="277.5" y="74.8">GND</text>
<text x="28.2" y="80.9">LED6</text>
<text x="35.5" y="80.9">Orange LED</text>
<text x="41.6" y="83.4">R81</text>
<text x="41.6" y="78.4">R80</text>
<text x="51.9" y="83.5">510R</text>
<text x="51.9" y="78.4">510R</text>
<text x="112.5" y="78.7">1</text>
<text x="117.9" y="79.9">+12V</text>
<text x="28.2" y="86">LED7</text>
<text x="35.5" y="86">Orange LED</text>
<text x="41.6" y="88.5">R82</text>
<text x="51.9" y="88.5">510R</text>
<text x="118.7" y="86" transform="rotate(-90 118.7 86)">GND</text>
<text x="28.2" y="91.1">LED8</text>
<text x="35.5" y="91.1">Orange LED</text>
<text x="41.6" y="93.6">R83</text>
<text x="51.9" y="93.6">510R</text>
<text x="104.7" y="93.6">GND</text>
<text x="28.2" y="96.1">LED9</text>
<text x="35.5" y="96.1">Orange LED</text>
<text x="41.6" y="98.7">R84</text>
<text x="51.9" y="98.7">510R</text>
<text x="58.9" y="106.3">+3V3</text>
<text x="58.9" y="121.5">+1V5</text>
<text x="67" y="120.3">D15</text>
<text x="84" y="121.5">C84</text>
<text x="84.2" y="124.1">100nF</text>
<text x="63.5" y="129.2">0402ESDA-05N</text>
<text x="84.4" y="130.7">GND</text>
<text x="201" y="131.7">+5V</text>
<text x="261.6" y="128.1">22Rx4</text>
<text x="261.9" y="126.3">RN10</text>
<text x="58.9" y="136.8">+1V5</text>
<text x="69.5" y="135.5">D17</text>
<text x="84" y="136.8">C85</text>
<text x="188.1" y="137.4">R91</text>
<text x="205.4" y="135.2">U17</text>
<text x="205.5" y="137">WS2812B</text>
<text x="84.2" y="139.3">100nF</text>
<text x="84.4" y="143.4">GND</text>
<text x="187" y="139.2">100R</text>
<text x="66" y="145.7">0402ESDA-05N</text>
<text x="188.1" y="147.6">R92</text>
<text x="188.1" y="149.4">10K</text>
<text x="58.9" y="152">+1V5</text>
<text x="69.5" y="152">D18</text>
<text x="84" y="152">C86</text>
<text x="84.2" y="154.6">100nF</text>
<text x="191.1" y="154.6">GND</text>
<text x="201.2" y="154.6">GND</text>
<text x="251.7" y="155.8">J15</text>
<text x="261.6" y="152.9">22Rx4</text>
<text x="261.9" y="151.1">RN11</text>
<text x="269.5" y="150.7">+5V</text>
<text x="269.8" y="153.6">GND</text>
<text x="66" y="160.9">0402ESDA-05N</text>
<text x="84.4" y="158.6">GND</text>
<text x="252.1" y="158.4">FPC 0.5mm 10P 2.0H Backlock</text>
<text x="58.4" y="167.3">+1V5</text>
<text x="69.5" y="166">D19</text>
<text x="84" y="167.3">C87</text>
<text x="280" y="162.2">GND</text>
<text x="84.2" y="169.8">100nF</text>
<text x="84.4" y="173.9">GND</text>
<text x="67.3" y="174.9">0402ESDA-05N</text>
<text x="69.5" y="181.2">D20</text>
<text x="84" y="182.5">C88</text>
<text x="84.2" y="185">100nF</text>
<text x="66" y="190.1">0402ESDA-05N</text>
<text x="84.4" y="189.1">GND</text>
<text x="112.3" y="187.6">GND</text>
</g>
<g font-size="1.8" fill="#b58900">
<text x="240.8" y="24.6">1</text>
<text x="240.8" y="27.2">2</text>
<text x="240.8" y="29.7">3</text>
<text x="250.5" y="24.6">10</text>
<text x="251" y="29.7">8</text>
<text x="251" y="27.2">9</text>
<text x="41.4" y="35.6">2</text>
<text x="240.8" y="32.3">4</text>
<text x="240.8" y="34.8">5</text>
<text x="251" y="34.8">6</text>
<text x="251" y="32.3">7</text>
<text x="41.4" y="40.6">1</text>
<text x="41.4" y="38.1">3</text>
<text x="64.3" y="40.6">4</text>
<text x="64.3" y="38.1">5</text>
<text x="250.3" y="71.1">1</text>
<text x="259.2" y="71.1">2</text>
<text x="250.3" y="73.7">3</text>
<text x="250.3" y="76.2">5</text>
<text x="259.2" y="73.7">4</text>
<text x="259.2" y="76.2">6</text>
<text x="112.5" y="83.8">2</text>
<text x="250.3" y="78.7">7</text>
<text x="250.3" y="81.3">9</text>
<text x="259.2" y="78.7">8</text>
<text x="106.4" y="89" transform="rotate(-90 106.4 89)">MP</text>
<text x="259.9" y="131.3">1</text>
<text x="267.5" y="131.3">8</text>
<text x="278.4" y="129.5">1</text>
<text x="202.9" y="136.6" transform="rotate(-90 202.9 136.6)">4</text>
<text x="259.9" y="133.9">2</text>
<text x="259.9" y="136.4">3</text>
<text x="267.5" y="136.4">6</text>
<text x="267.5" y="133.9">7</text>
<text x="278.4" y="132.1">2</text>
<text x="278.4" y="134.6">3</text>
<text x="278.4" y="137.2">4</text>
<text x="196.4" y="142.2">3</text>
<text x="209.1" y="142.2">1</text>
<text x="259.9" y="141.5">1</text>
<text x="259.9" y="138.9">4</text>
<text x="267.5" y="141.5">8</text>
<text x="267.5" y="138.9">5</text>
<text x="278.4" y="139.7">5</text>
<text x="278.4" y="142.2">6</text>
<text x="202.9" y="149.3" transform="rotate(-90 202.9 149.3)">2</text>
<text x="259.9" y="144">2</text>
<text x="259.9" y="146.6">3</text>
<text x="259.9" y="149.1">4</text>
<text x="267.5" y="149.1">5</text>
<text x="267.5" y="146.6">6</text>
<text x="267.5" y="144">7</text>
<text x="278.4" y="144.8">7</text>
<text x="278.4" y="147.3">8</text>
<text x="278.4" y="149.9">9</text>
<text x="277.9" y="152.4">10</text>
<text x="281.7" y="157.2" transform="rotate(-90 281.7 157.2)">MP</text>
</g>
<text font-size="1.8" fill="#859900" x="99.1" y="35.5">BUCK_VO</text>
<g font-size="1.8" fill="#cb4b16">
<text x="43.7" y="41.5">Bypass</text>
<text x="43.7" y="36.4">GND</text>
<text x="43.7" y="39">FB</text>
<text x="60" y="39">VIN</text>
<text x="60.1" y="36.4">SW</text>
<text x="60.5" y="41.5">EN</text>
<text x="198.4" y="143.1">DIN</text>
<text x="203" y="143.1">DOUT</text>
<text x="203.8" y="141.4" transform="rotate(-90 203.8 141.4)">VDD</text>
<text x="203.8" y="147.3" transform="rotate(-90 203.8 147.3)">VSS</text>
</g>
<g font-size="1.7" fill="#268bd2">
<text x="104.1" y="40.9">C89</text>
<text x="114.3" y="40.9">C90</text>
<text x="31.4" y="46.4">100nF/25V</text>
<text x="34" y="44.7">C82</text>
<text x="71.1" y="43.5">C83</text>
<text x="71.7" y="45.2">22uF/25V</text>
<text x="104.3" y="42.6">100nF</text>
<text x="114.9" y="42.6">22uF/25V</text>
<text x="56.1" y="112">R86</text>
<text x="56.1" y="113.7">10K</text>
<text x="56.1" y="127.3">R87</text>
<text x="56.1" y="129">10K</text>
<text x="56.1" y="142.5">R88</text>
<text x="56.1" y="144.2">10K</text>
<text x="56.1" y="157.8">R89</text>
<text x="56.1" y="159.5">10K</text>
<text x="55.7" y="173">R85</text>
<text x="55.7" y="174.7">10K</text>
</g>
<text font-size="1.1" fill="#0a0a0a" x="204.3" y="147.1">RGB</text>
<text font-size=".5" fill="#0a0a0a" x="105.5" y="85.9">Mounting</text>
</svg>
